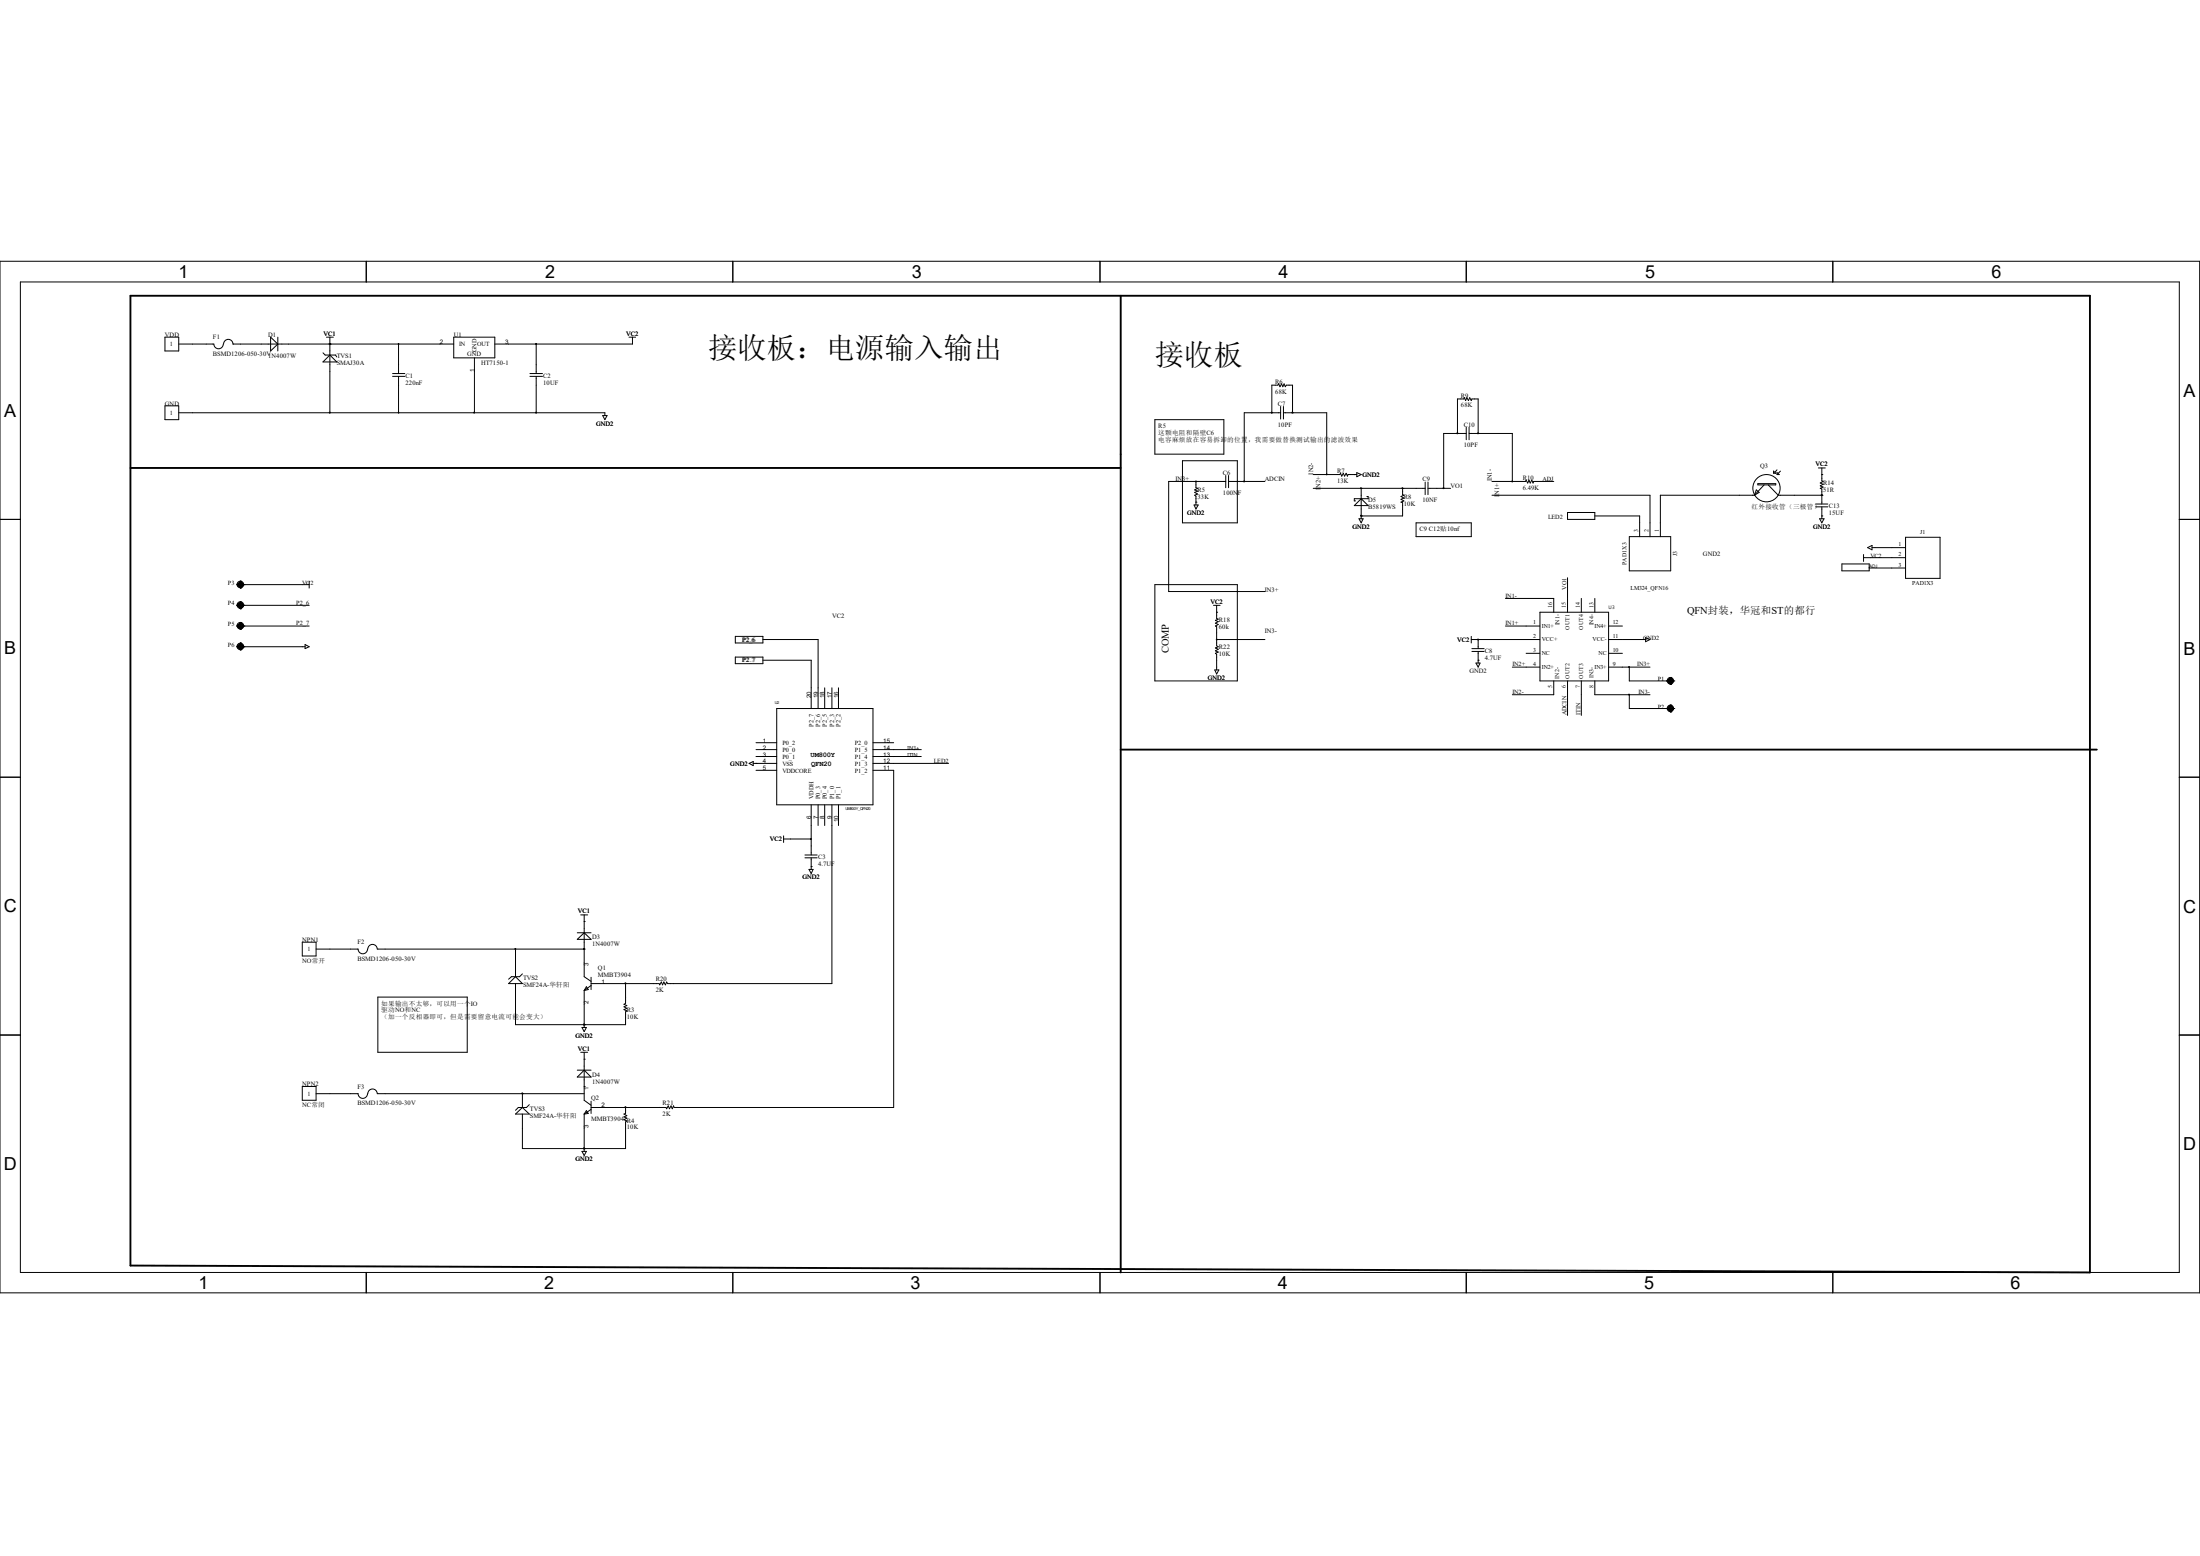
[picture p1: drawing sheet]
<svg xmlns="http://www.w3.org/2000/svg" width="297mm" height="210mm" viewBox="0 0 297 210" stroke-linecap="round" stroke-linejoin="round" font-family="sans-serif">
<g fill="none" stroke="#000" stroke-width=".14">
<path d="M0 35.3h297v139.2h-297zM2.8 38.1h291.4v133.6h-291.4zM49.4 35.3v2.8M98.9 35.3v2.8M148.5 35.3v2.8M198 35.3v2.8M247.4 35.3v2.8M22.3 54.8h1.8v1.8h-1.8zM22.3 45.5h1.8v1.9h-1.8zM24.1 46.4h4.8a.64 .64 0 0 0 .6 .7 .64 .64 0 0 0 .6-.7M24.1 55.7h57.6v.4M36.5 45.5l1 .9-1 1z"/>
<path d="M37.5 45.5v1.9M43.6 47.6l.3 .3h1.4l.2 .3M44.1 45.5h.9M44.5 46.4h.1M44.5 47.9l1 1h-1.9zM44.5 45.5v10.2M53 50.8h1.7M53 50.4h1.7M53.8 46.4v4M53.8 50.8v4.9M61.3 46.4h-29.8a.64 .64 0 0 0-.7-.6 .64 .64 0 0 0-.6 .6M61.3 45.5h5.5v2.8h-5.5z"/>
<path d="M64.1 48.3v7.4M71.5 50.8h1.7M71.5 50.4h1.7M72.4 46.4v4M72.4 50.8v4.9M81.4 56.1h.6l-.3 .5zM84.9 45.5h.9M85.4 45.5v.9h-18.6M155.9 56.6h9.3v4.7h-9.3zM171.7 55.7h.1M171.7 55.7v-3.7h.8l.1-.2 .2 .4 .2-.4 .2 .4 .2-.4 .1 .4 .2-.2h.8v3.7M172.9 55.7h-4.9v9.3"/>
<path d="M172.9 54.9v1.7M173.3 55.7h5.8v8.4M173.3 54.9v1.7M174.5 55.7h.1M196.8 58.5h.1M196.8 58.5v-4.7h.8l.1-.1 .2 .4 .1-.4 .2 .4 .2-.4 .2 .4 .1-.3h.9v4.7M198 57.7v1.7M198 58.5h-3.1v7.4M198.3 58.5h5.9v6.5M198.3 57.7v1.7M199.6 58.5h.1M0 70.1h2.8"/>
<path d="M32 78.9h.1M32 78.9h9.7M32 78.9l.5 .5M32.1 78.8h.8v.2h-.8zM32.2 79.1h.6M32.3 78.7h.4v.5h-.4zM32.5 79.4h.1M32.5 78.4h.1M32.5 78.4l-.5 .5M32.5 78.4l.4 .5M32.5 78.4v1M32.6 79.3v-.8h-.2v.8h.2"/>
<path d="M32.7 79.1v-.4h-.5v.4M32.9 78.9h.1M32.9 78.9l-.4 .5M41.7 78.4v1M155.9 78.9h11.1v13h-11.1zM159.6 62.2h7.4v8.4h-7.4zM161.2 68.2h.6l-.3 .5zM161.5 65h.1M161.5 67.8h.1M161.5 65v.8l.2 .1-.4 .2 .4 .2-.4 .2 .4 .2-.4 .1 .2 .2v1.2M165.5 65h-7.7v14.8h13M165.5 64.2v1.6"/>
<path d="M165.9 65h4.9M165.9 64.2v1.6M177.3 64.1h3.6l.1-.2 .1 .4 .3-.4 .1 .4 .2-.4 .2 .4 .1-.2h1.2M177.3 65.9h15.1M182.8 64.1h.1M183.2 63.8l.6 .3-.6 .2zM183.5 70h.5l-.2 .6zM183.8 65.9h.1M183.8 69.6h.1M183.8 67.3l.9 .9h-1.9zM183.8 65.9v4.1M184.5 67h.2v.3h-1.9v.3h.2"/>
<path d="M189.4 65.9h.1M189.4 65.9v.9h.1l-.4 .2 .4 .2-.4 .2 .4 .2-.4 .2 .3 .1v1.7h-5.6M191.2 70.6h7.4v1.8h-7.4zM192.4 65.1v1.7M192.8 65.9h3M192.8 65.1v1.7M201.4 65h4.6v-.2l.2 .4 .2-.4 .2 .4 .2-.4 .2 .4 .1-.2h2.7M201.4 66.8h21.4v5.6M211.6 69.2h3.7v.9h-3.7zM211.6 78v4.6M215.3 69.6h6.1v2.8M220 72.4h5.6v4.6h-5.6z"/>
<path d="M236.9 66.8h-12.7v5.6M237.1 66.1l.4 .4-.6 .3zM237.3 65.3h2.4v.1h-2.4zM238.2 65.4l-1.3 1.4M238.7 65.4l1.4 1.4h5.9M239.4 63.6l.3 .3h-.3zM239.9 63.8l.3 .3h-.3zM239.9 63.4l-.3 .3M240.4 63.6l-.3 .3M245.1 68.4h1.7M245.1 68h1.7M245.5 63.2h.9"/>
<path d="M245.7 70h.6l-.3 .6zM246 66.8h.1M246 69.6h.1M246 64.1h.1M246 63.2v1.7l.1 .1-.4 .2 .4 .2-.4 .2 .4 .1-.4 .2 .3 .1v2M246 68.4v1.6M248.7 76.1h3.6v.9h-3.6zM251.6 75.3h5.7M251.6 74.8v1M252.1 73.9l.6-.3v.6zM252.3 76.7h5M252.7 73.9h4.6"/>
<path d="M257.3 72.5h4.6v5.6h-4.6zM294.2 70.1h2.8M32 81.7h.1M32 84.5h.1M32 87.3h.1M32 84.5h9.7M32 81.7l.5 .5M32 81.7h9.7M32 84.5l.5 .4M32 87.3l.5 .4M32 87.3h9.2M32.1 81.8h.8v-.2h-.8v.2"/>
<path d="M32.1 84.6h.8v-.2h-.8v.2M32.1 87.3h.8v-.1h-.8v.2M32.2 81.9h.6M32.3 87h.4v.5h-.4zM32.3 82h.4v-.6h-.4v.6M32.3 84.8h.4v-.6h-.4v.6M32.4 87.6h.2M32.5 82.2h.1M32.5 81.2h.1M32.5 84.9h.1M32.5 84h.1M32.5 87.7h.1"/>
<path d="M32.5 86.8h.1M32.5 81.2v1M32.5 84v.9M32.5 86.8v.9M32.5 81.2l-.5 .5M32.5 81.2l.4 .5M32.5 84l-.5 .5M32.5 84l.4 .5M32.5 86.8l-.5 .5M32.5 86.8l.4 .5M32.6 82.1v-.8h-.2v.8h.2M32.6 84.9v-.8h-.2v.8h.2"/>
<path d="M32.6 87.6v-.7h-.2v.8M32.7 81.9v-.4h-.5v.4M32.7 84.7v-.4h-.5v.4h.6M32.7 87.5v-.4h-.5v.4h.6M32.9 81.7h.1M32.9 84.5h.1M32.9 87.3h.1M32.9 81.7l-.4 .5M32.9 84.5l-.4 .4M32.9 87.3l-.4 .4M41.2 87l.5 .3-.5 .2zM99.3 85.9h3.7v.9h-3.7z"/>
<path d="M99.3 88.7h3.7v.9h-3.7zM103 89.1h6.5v6.5M103 86.3h7.4v9.3M104.9 95.6h13v13h-13zM111.3 92.8v2.8M112.3 92.8v2.8M113.2 92.8v2.8M163.8 81.7h.9M164 90.4h.5l-.2 .6zM164.3 86.3h.1M164.3 82.6h.1M164.3 81.7v1.8l.2 .1-.4 .1 .4 .2-.4 .2 .4 .2-.4 .2 .2 .1v2.6l.2 .1-.4 .2 .4 .1-.4 .2 .4 .2-.4 .2 .2 .1v2.1"/>
<path d="M164.3 86.3h6.5M198.6 85.9v.9M198.6 86.3h9.3M198.7 87.9h1.7M198.7 87.5h1.7M199.3 89.5h.5l-.2 .5zM199.6 86.3h.1M199.6 89.1h.1M199.6 86.3v1.2M199.6 87.9v1.6M203.2 84.5h4.7M203.2 80.8h6.6v1.8"/>
<path d="M204.2 90h3.7M206 88.2h1.9M207.9 82.6h9.3v9.3h-9.3zM209.8 91.9v1.9h-5.6M211.6 91.9v4.7M213.5 80.8v1.8M213.5 91.9v4.7M215.3 80.8v1.8M215.3 91.9v1.9h7.5M217.2 84.5h1.8M217.2 86.3h5M217.2 88.2h1.8"/>
<path d="M217.2 90h5.6M220 90v1.9h6M220 93.8v1.8h6M222.2 86.1l.6 .2-.6 .3zM225 91.9h.1M225 95.6h.1M225 91.9l.6 .5M225 95.6l.6 .5M225.2 92h.7M225.3 91.7h.5v.4h-.5zM225.3 95.8h.5v-.4h-.5v.4M225.3 92.2h.4v-.6h-.4v.6"/>
<path d="M225.3 95.3h.4v.6h-.4zM225.4 96h.2M225.6 92.4h.1M225.6 91.4h.1M225.6 96.1h.1M225.6 95.2h.1M225.6 91.4l-.6 .5M225.6 91.4l.4 .5M225.6 91.4v1M225.6 95.2v.9M225.6 95.2l-.6 .4M225.6 95.2l.4 .4"/>
<path d="M225.6 92.3v-.8h-.2v.8h.2M225.6 96v-.8h-.2v.8M225.9 92v-.2h-.7v.2M225.9 95.7v-.2h-.7v.2h.7M226 91.9h.1M226 95.6h.1M226 91.9l-.4 .5M226 95.6l-.4 .5M0 104.9h2.8M101.1 103l.6-.2v.5zM101.7 103h3.2M102.1 103h.1"/>
<path d="M102.1 100.2h2.8M102.1 101.2h2.8M102.1 102.1h2.8M102.1 104h2.8M105.8 113.2h3.7M105.8 112.8v.9M108.7 115.8h1.6M108.7 115.4h1.6M109.2 117.3h.6l-.3 .6zM109.5 117h.1M109.5 108.6v6.8M109.5 115.8v1.5"/>
<path d="M110.4 108.6v2.8M111.3 108.6v2.8M112.3 108.6v24.2h-22.2l-.1-.3-.2 .4-.2-.4-.1 .4-.2-.4-.2 .4-.1-.1h-9.2M113.2 108.6v2.8M117.9 100.2h2.7M117.9 101.2h6.5M117.9 102.1h6.5M117.9 103h10.2M117.9 104h2.7v45.5h-29.6l-.1-.2-.1 .3-.2-.3-.2 .3-.2-.3-.2 .3-.1-.1h-10.1M294.2 104.9h2.8M0 139.7h2.8M40.8 127.2h1.9v1.8h-1.9z"/>
<path d="M49.6 128.1a.64 .64 0 0 1-.6 .6 .64 .64 0 0 1-.7-.6h-5.6M49.7 128.1a.64 .64 0 0 1 .6-.6 .64 .64 0 0 1 .6 .6M51 128.1h27.9M51 134.6h12.1v7.4h-12.1zM68.7 132.8l.9-1 .9 1zM69.6 132.8v5.5h14.9v-1.7l.1-.2-.4-.1 .4-.2-.4-.2 .4-.2-.4-.1 .3-.2v-2.6M69.6 128.1v3.7M70.5 131.4l-.4 .4h-1.1l-.3 .4M77.9 125.9h1.9M77.9 126.8l1-.9 .9 .9zM78.4 123.5h.9M78.6 138.7h.6l-.3 .5z"/>
<path d="M78.9 128.1h.1M78.9 138.3h.1M78.9 124.4h.1M78.9 123.5v8.3l.9 .7M78.9 133.7v5M79.2 133.2l.2 .4-.5 .1zM79.8 131.9v1.7M79.8 133l-.9 .7M294.2 139.7h2.8M40.8 146.6h1.9v1.9h-1.9zM42.7 147.6h5.6a.64 .64 0 0 0 .7 .7 .64 .64 0 0 0 .6-.7M49.7 147.6a.64 .64 0 0 1 .6-.6 .64 .64 0 0 1 .6 .6"/>
<path d="M51 147.6h27.9M69.6 150.4l.9-.9 1 .9zM70.5 147.6h.1M70.5 147.6v1.9M71.5 149.1l-.4 .4h-1.1l-.4 .4M77.9 144.4h1.9M78.4 142h.9M78.6 155.4h.6l-.3 .6zM78.9 155h.1M78.9 146.6h.1M78.9 143h.1M78.9 142v6.5l.9 .7"/>
<path d="M78.9 150.4v5M78.9 144.4l.9 1h-1.9zM79.2 149.9l.2 .4-.5 .1zM79.8 149.7l-.9 .7M79.8 148.6v1.7M84.5 149.5h.1M84.5 149.5v.8l-.3 .1 .4 .2-.4 .1 .4 .2-.4 .2 .4 .2-.1 .1v3.6h-14v-4.6M49.4 171.7v2.8M98.9 171.7v2.8M148.5 171.7v2.8M198 171.7v2.8M247.4 171.7v2.8"/>
<circle cx="32.4" cy="78.9" r=".44"/>
<circle cx="238.5" cy="65.9" r="1.84"/>
<circle cx="32.4" cy="84.5" r=".44"/>
<circle cx="32.4" cy="81.7" r=".44"/>
<circle cx="32.4" cy="87.2" r=".44"/>
<circle cx="225.5" cy="91.9" r=".43"/>
<circle cx="225.5" cy="95.6" r=".43"/>
</g>
<path d="M17.6 39.9h264.6v131.8l-264.6-.9zM151.3 39.9v131.8M17.6 63.2h133.7M151.3 101.2h131.8" fill="none" stroke="#000" stroke-width=".25"/>
<g fill="#000" stroke="#000" stroke-width=".14">
<path d="M53.8 46.4v.1z" fill-rule="evenodd"/>
<path d="M53.8 55.6v.2z" fill-rule="evenodd"/>
<path d="M64 55.6v.2z" fill-rule="evenodd"/>
<path d="M171.6 55.6l.1 .2z" fill-rule="evenodd"/>
<path d="M174.4 55.6l.1 .2z" fill-rule="evenodd"/>
<path d="M161.4 64.9l.1 .1z" fill-rule="evenodd"/>
<path d="M179.1 64v.1z" fill-rule="evenodd"/>
<path d="M183.7 65.8v.2z" fill-rule="evenodd"/>
<path d="M183.7 69.6v.1z" fill-rule="evenodd"/>
<path d="M189.3 65.8v.2z" fill-rule="evenodd"/>
<path d="M164.2 86.3l.1 .1z" fill-rule="evenodd"/>
<path d="M219.9 93.7v.1z" fill-rule="evenodd"/>
<path d="M219.9 90v.1z" fill-rule="evenodd"/>
<path d="M109.4 113.2l.1 .1z" fill-rule="evenodd"/>
<circle cx="44.5" cy="55.7" r=".06"/>
<circle cx="44.5" cy="46.4" r=".06"/>
<circle cx="72.4" cy="46.4" r=".06"/>
<circle cx="72.4" cy="55.7" r=".06"/>
<circle cx="196.7" cy="58.5" r=".06"/>
<circle cx="199.5" cy="58.5" r=".06"/>
<circle cx="168" cy="65" r=".06"/>
<circle cx="194.9" cy="65.9" r=".06"/>
<circle cx="204.2" cy="65" r=".06"/>
<circle cx="245.9" cy="66.8" r=".06"/>
<circle cx="199.5" cy="86.3" r=".06"/>
<circle cx="69.6" cy="128.1" r=".06"/>
<circle cx="78.8" cy="128.1" r=".06"/>
<circle cx="78.8" cy="138.3" r=".06"/>
<circle cx="84.4" cy="132.7" r=".06"/>
<circle cx="70.5" cy="147.6" r=".06"/>
<circle cx="78.8" cy="155" r=".06"/>
<circle cx="84.4" cy="149.4" r=".06"/>
</g>
<g font-size="3.9">
<text x="95.6" y="48.3">接收板：电源输入输出</text>
<text x="155.9" y="49.2">接收板</text>
</g>
<g font-size="2.4">
<text x="24.1" y="37.5">1</text>
<text x="73.6" y="37.5">2</text>
<text x="123.1" y="37.5">3</text>
<text x="172.6" y="37.5">4</text>
<text x="222.1" y="37.5">5</text>
<text x="268.8" y="37.5">6</text>
<text x="294.8" y="53.6">A</text>
<text x=".6" y="56.3">A</text>
<text x=".6" y="88.3">B</text>
<text x="294.8" y="88.4">B</text>
<text x=".5" y="123.1">C</text>
<text x="294.7" y="123.2">C</text>
<text x="294.7" y="155.2">D</text>
<text x=".5" y="157.9">D</text>
<text x="26.8" y="174">1</text>
<text x="73.4" y="174">2</text>
<text x="122.9" y="174">3</text>
<text x="172.5" y="174">4</text>
<text x="222" y="174">5</text>
<text x="271.4" y="174">6</text>
</g>
<g font-size="1.4">
<text x="227.8" y="82.9">QFN封装，华冠和ST的都行</text>
<text x="157.8" y="88.2" transform="rotate(-90 157.8 88.2)">COMP</text>
</g>
<g font-size="1">
<text x="109.4" y="102.1">UM800Y</text>
<text x="109.5" y="103.4">QFN20</text>
</g>
<g font-size=".9">
<text x="22.3" y="45.5">VDD</text>
<text x="28.7" y="45.8">F1</text>
<text x="36.2" y="45.5">D1</text>
<text x="43.7" y="45.3">VC1</text>
<text x="61.3" y="45.5">U1</text>
<text x="84.5" y="45.3">VC2</text>
<text x="28.7" y="48">BSMD1206-050-30V</text>
<text x="36.2" y="48.3">1N4007W</text>
<text x="45.5" y="48.3">TVS1</text>
<text x="45.5" y="49.2">SMAJ30A</text>
<text x="54.7" y="51">C1</text>
<text x="54.7" y="51.9">220nF</text>
<text x="63.1" y="48.1">GND</text>
<text x="64.9" y="49.2">HT7150-1</text>
<text x="73.3" y="51">C2</text>
<text x="73.3" y="51.9">10UF</text>
<text x="172.2" y="51.8">R6</text>
<text x="172.2" y="53.1">68K</text>
<text x="197.2" y="53.7">R9</text>
<text x="22.3" y="54.8">GND</text>
<text x="80.5" y="57.4">GND2</text>
<text x="156.4" y="57.7">R5</text>
<text x="156.4" y="58.7">这颗电阻和隔壁C6</text>
<text x="156.4" y="59.6">电容麻烦放在容易拆卸的位置，我需要做替换测试输出的滤波效果</text>
<text x="172.5" y="54.8">C7</text>
<text x="172.5" y="57.6">10PF</text>
<text x="197.2" y="54.9">68K</text>
<text x="197.6" y="57.6">C10</text>
<text x="158.7" y="65">IN3+</text>
<text x="165.1" y="64.1">C6</text>
<text x="170.8" y="65">ADCIN</text>
<text x="177.3" y="64.1" transform="rotate(-90 177.3 64.1)">IN2-</text>
<text x="180.5" y="63.9">R7</text>
<text x="180.5" y="65.2">13K</text>
<text x="183.9" y="64.3">GND2</text>
<text x="192" y="65">C9</text>
<text x="195.8" y="65.9">VO1</text>
<text x="197.6" y="60.4">10PF</text>
<text x="201.4" y="65" transform="rotate(-90 201.4 65)">IN1-</text>
<text x="205.6" y="64.8">R10</text>
<text x="237.6" y="63.2">Q3</text>
<text x="245.1" y="62.9">VC2</text>
<text x="246.1" y="65.4">R14</text>
<text x="160.3" y="69.5">GND2</text>
<text x="161.7" y="66.4">R5</text>
<text x="161.7" y="67.3">33K</text>
<text x="165.1" y="66.8">100NF</text>
<text x="178.3" y="66.1" transform="rotate(-90 178.3 66.1)">IN2+</text>
<text x="182.6" y="71.4">GND2</text>
<text x="184.7" y="67.8">D5</text>
<text x="184.7" y="68.7">B5819WS</text>
<text x="189.5" y="67.3">R8</text>
<text x="189.5" y="68.2">10K</text>
<text x="191.6" y="71.7">C9 C12贴10nf</text>
<text x="192" y="67.8">10NF</text>
<text x="202.4" y="67.1" transform="rotate(-90 202.4 67.1)">IN1+</text>
<text x="205.6" y="66.1">6.49K</text>
<text x="236.5" y="68.7">红外接收管（三极管）</text>
<text x="244.8" y="71.4">GND2</text>
<text x="246.1" y="66.4">51R</text>
<text x="246.9" y="68.6">C13</text>
<text x="246.9" y="69.6">15UF</text>
<text x="229.9" y="75.1">GND2</text>
<text x="112.4" y="83.4">VC2</text>
<text x="163.4" y="81.5">VC2</text>
<text x="164.5" y="83.9">R18</text>
<text x="170.8" y="79.8">IN3+</text>
<text x="100.2" y="86.6">P2_6</text>
<text x="100.2" y="89.4">P2_7</text>
<text x="100.3" y="86.6">P2.6</text>
<text x="100.3" y="89.4">P2.7</text>
<text x="164.5" y="87.6">R22</text>
<text x="164.5" y="88.6">10K</text>
<text x="164.5" y="84.9">60k</text>
<text x="170.8" y="85.4">IN3-</text>
<text x="196.7" y="86.6">VC2</text>
<text x="200.4" y="88.1">C8</text>
<text x="200.4" y="89">4.7UF</text>
<text x="163.1" y="91.8">GND2</text>
<text x="198.4" y="90.9">GND2</text>
<text x="98.6" y="103.3">GND2</text>
<text x="103.9" y="113.5">VC2</text>
<text x="108.3" y="118.7">GND2</text>
<text x="110.4" y="116">C3</text>
<text x="110.4" y="116.9">4.7UF</text>
<text x="78" y="123.3">VC1</text>
<text x="40.8" y="127.2">NPN1</text>
<text x="40.8" y="130">NO常开</text>
<text x="48.3" y="127.5">F2</text>
<text x="48.3" y="129.7">BSMD1206-050-30V</text>
<text x="79.9" y="126.8">D3</text>
<text x="79.9" y="127.7">1N4007W</text>
<text x="80.7" y="130.9">Q1</text>
<text x="80.7" y="131.8">MMBT3904</text>
<text x="51.5" y="135.7">如果输出不太够，可以用一个IO</text>
<text x="51.5" y="136.6">驱动NO和NC</text>
<text x="51.5" y="137.6">（加一个反相器即可，但是需要留意电流可能会变大）</text>
<text x="70.6" y="132.3">TVS2</text>
<text x="70.6" y="133.2">SMF24A-华轩阳</text>
<text x="84.6" y="136.6">R3</text>
<text x="84.6" y="137.6">10K</text>
<text x="88.5" y="132.5">R20</text>
<text x="88.5" y="133.9">2K</text>
<text x="77.7" y="140">GND2</text>
<text x="78" y="141.8">VC1</text>
<text x="40.8" y="146.6">NPN2</text>
<text x="40.8" y="149.5">NC常闭</text>
<text x="48.3" y="146.9">F3</text>
<text x="48.3" y="149.2">BSMD1206-050-30V</text>
<text x="71.5" y="149.9">TVS3</text>
<text x="79.8" y="148.5">Q2</text>
<text x="79.9" y="145.4">D4</text>
<text x="79.9" y="146.3">1N4007W</text>
<text x="89.5" y="149.2">R21</text>
<text x="71.5" y="150.9">SMF24A-华轩阳</text>
<text x="79.8" y="151.3">MMBT3904 R4</text>
<text x="84.6" y="152.4">10K</text>
<text x="89.5" y="150.7">2K</text>
<text x="77.7" y="156.8">GND2</text>
</g>
<g font-size=".8">
<text x="22.9" y="46.7">1</text>
<text x="59.4" y="46.4">2</text>
<text x="62" y="46.7">IN</text>
<text x="64.3" y="47.5" transform="rotate(-90 64.3 47.5)">GND</text>
<text x="64.4" y="46.7">OUT</text>
<text x="68.2" y="46.4">3</text>
<text x="64" y="50.2" transform="rotate(-90 64 50.2)">1</text>
<text x="22.9" y="56">1</text>
<text x="208.2" y="64.9">ADJ</text>
<text x="209" y="70">LED2</text>
<text x="221.1" y="71.8" transform="rotate(-90 221.1 71.8)">3</text>
<text x="222.5" y="71.8" transform="rotate(-90 222.5 71.8)">2</text>
<text x="223.9" y="71.8" transform="rotate(-90 223.9 71.8)">1</text>
<text x="219.6" y="76.3" transform="rotate(-90 219.6 76.3)">PAD1X3</text>
<text x="226.4" y="75.1" transform="rotate(-90 226.4 75.1)">J3</text>
<text x="252.5" y="75.3">VC2</text>
<text x="256.3" y="73.7">1</text>
<text x="256.3" y="75.1">2</text>
<text x="256.3" y="76.5">3</text>
<text x="259.2" y="72.1">J1</text>
<text x="30.8" y="78.9">P3</text>
<text x="30.8" y="81.7">P4</text>
<text x="40" y="81.6">P2_6</text>
<text x="40.8" y="78.9">VC2</text>
<text x="203.2" y="80.7">IN1-</text>
<text x="209.5" y="82.1" transform="rotate(-90 209.5 82.1)">16</text>
<text x="211.4" y="82.1" transform="rotate(-90 211.4 82.1)">15</text>
<text x="211.5" y="79.6" transform="rotate(-90 211.5 79.6)">VO1</text>
<text x="213.3" y="82.1" transform="rotate(-90 213.3 82.1)">14</text>
<text x="215.1" y="82.1" transform="rotate(-90 215.1 82.1)">13</text>
<text x="220.1" y="79.6">LM324_QFN16</text>
<text x="258.1" y="79">PAD1X3</text>
<text x="30.8" y="84.5">P5</text>
<text x="30.8" y="87.3">P6</text>
<text x="40" y="84.4">P2_7</text>
<text x="203.2" y="84.4">IN1+</text>
<text x="204.2" y="90">IN2+</text>
<text x="207" y="84.3">1</text>
<text x="207" y="86.1">2</text>
<text x="207" y="88">3</text>
<text x="207" y="89.9">4</text>
<text x="208.2" y="84.8">IN1+</text>
<text x="208.2" y="86.6">VCC+</text>
<text x="208.2" y="88.4">NC</text>
<text x="210.6" y="84.4" transform="rotate(-90 210.6 84.4)">IN1-</text>
<text x="211.9" y="85" transform="rotate(-90 211.9 85)">OUT1</text>
<text x="213.7" y="85" transform="rotate(-90 213.7 85)">OUT4</text>
<text x="215" y="86.6">VCC-</text>
<text x="215.1" y="84.4" transform="rotate(-90 215.1 84.4)">IN4-</text>
<text x="215.3" y="84.8">IN4+</text>
<text x="215.8" y="88.4">NC</text>
<text x="217.7" y="84.3">12</text>
<text x="217.7" y="86.1">11</text>
<text x="217.7" y="88">10</text>
<text x="217.7" y="89.9">9</text>
<text x="221" y="90">IN3+</text>
<text x="221.8" y="86.3">GND2</text>
<text x="109.5" y="94.2" transform="rotate(-90 109.5 94.2)">20</text>
<text x="110.4" y="94.2" transform="rotate(-90 110.4 94.2)">19</text>
<text x="111.3" y="94.2" transform="rotate(-90 111.3 94.2)">18</text>
<text x="112.3" y="94.2" transform="rotate(-90 112.3 94.2)">17</text>
<text x="113.2" y="94.2" transform="rotate(-90 113.2 94.2)">16</text>
<text x="204.2" y="93.7">IN2-</text>
<text x="208.2" y="90.3">IN2+</text>
<text x="209.5" y="92.9" transform="rotate(-90 209.5 92.9)">5</text>
<text x="210.5" y="91.6" transform="rotate(-90 210.5 91.6)">IN2-</text>
<text x="211.4" y="92.9" transform="rotate(-90 211.4 92.9)">6</text>
<text x="211.9" y="91.6" transform="rotate(-90 211.9 91.6)">OUT2</text>
<text x="213.3" y="92.9" transform="rotate(-90 213.3 92.9)">7</text>
<text x="213.7" y="91.6" transform="rotate(-90 213.7 91.6)">OUT3</text>
<text x="215.1" y="92.9" transform="rotate(-90 215.1 92.9)">8</text>
<text x="215.1" y="91.5" transform="rotate(-90 215.1 91.5)">IN3-</text>
<text x="215.3" y="90.3">IN3+</text>
<text x="221.2" y="93.7">IN3-</text>
<text x="223.8" y="91.9">P1</text>
<text x="223.8" y="95.6">P2</text>
<text x="103" y="100.2">1</text>
<text x="103" y="101.2">2</text>
<text x="105.6" y="100.5">P0_2</text>
<text x="105.6" y="101.5">P0_0</text>
<text x="109.8" y="98.1" transform="rotate(-90 109.8 98.1)">P2_7</text>
<text x="110.7" y="98.1" transform="rotate(-90 110.7 98.1)">P2_6</text>
<text x="111.6" y="98.1" transform="rotate(-90 111.6 98.1)">P2_5</text>
<text x="112.6" y="98.1" transform="rotate(-90 112.6 98.1)">P2_3</text>
<text x="113.5" y="98.1" transform="rotate(-90 113.5 98.1)">P2_2</text>
<text x="115.4" y="101.5">P1_5</text>
<text x="115.4" y="100.5">P2_0</text>
<text x="119.3" y="101.2">14</text>
<text x="119.3" y="100.2">15</text>
<text x="122.5" y="101.2">IN3+</text>
<text x="211.5" y="96.6" transform="rotate(-90 211.5 96.6)">ADCIN</text>
<text x="213.4" y="96.6" transform="rotate(-90 213.4 96.6)">ITIN</text>
<text x="103" y="102.1">3</text>
<text x="103" y="103">4</text>
<text x="103" y="104">5</text>
<text x="105.6" y="102.4">P0_1</text>
<text x="105.6" y="103.3">VSS</text>
<text x="105.6" y="104.3">VDDCORE</text>
<text x="109.8" y="107.9" transform="rotate(-90 109.8 107.9)">VDDH</text>
<text x="110.7" y="107.9" transform="rotate(-90 110.7 107.9)">P0_3</text>
<text x="111.6" y="107.9" transform="rotate(-90 111.6 107.9)">P0_4</text>
<text x="112.6" y="107.9" transform="rotate(-90 112.6 107.9)">P1_0</text>
<text x="113.5" y="107.9" transform="rotate(-90 113.5 107.9)">P1_1</text>
<text x="115.4" y="104.3">P1_2</text>
<text x="115.4" y="103.3">P1_3</text>
<text x="115.4" y="102.4">P1_4</text>
<text x="119.3" y="104">11</text>
<text x="119.3" y="103">12</text>
<text x="119.3" y="102.1">13</text>
<text x="122.5" y="102.1">ITIN</text>
<text x="126.1" y="103">LED2</text>
<text x="109.5" y="110.5" transform="rotate(-90 109.5 110.5)">6</text>
<text x="110.4" y="110.5" transform="rotate(-90 110.4 110.5)">7</text>
<text x="111.3" y="110.5" transform="rotate(-90 111.3 110.5)">8</text>
<text x="112.3" y="110.5" transform="rotate(-90 112.3 110.5)">9</text>
<text x="113.2" y="111" transform="rotate(-90 113.2 111)">10</text>
<text x="41.5" y="128.4">1</text>
<text x="79.5" y="130.4" transform="rotate(-90 79.5 130.4)">3</text>
<text x="79.5" y="135.6" transform="rotate(-90 79.5 135.6)">2</text>
<text x="81.2" y="132.8">1</text>
<text x="41.5" y="147.9">1</text>
<text x="79.5" y="147.2" transform="rotate(-90 79.5 147.2)">1</text>
<text x="81.2" y="149.5">2</text>
<text x="79.5" y="152.2" transform="rotate(-90 79.5 152.2)">3</text>
</g>
<g font-size=".7">
<text x="252.3" y="76.6">ADJ</text>
<text x="217.2" y="82.3">U3</text>
</g>
<g font-size=".5">
<text x="104.6" y="95">U2</text>
<text x="114.1" y="109.3">UM800Y_QFN20</text>
</g>
</svg>
